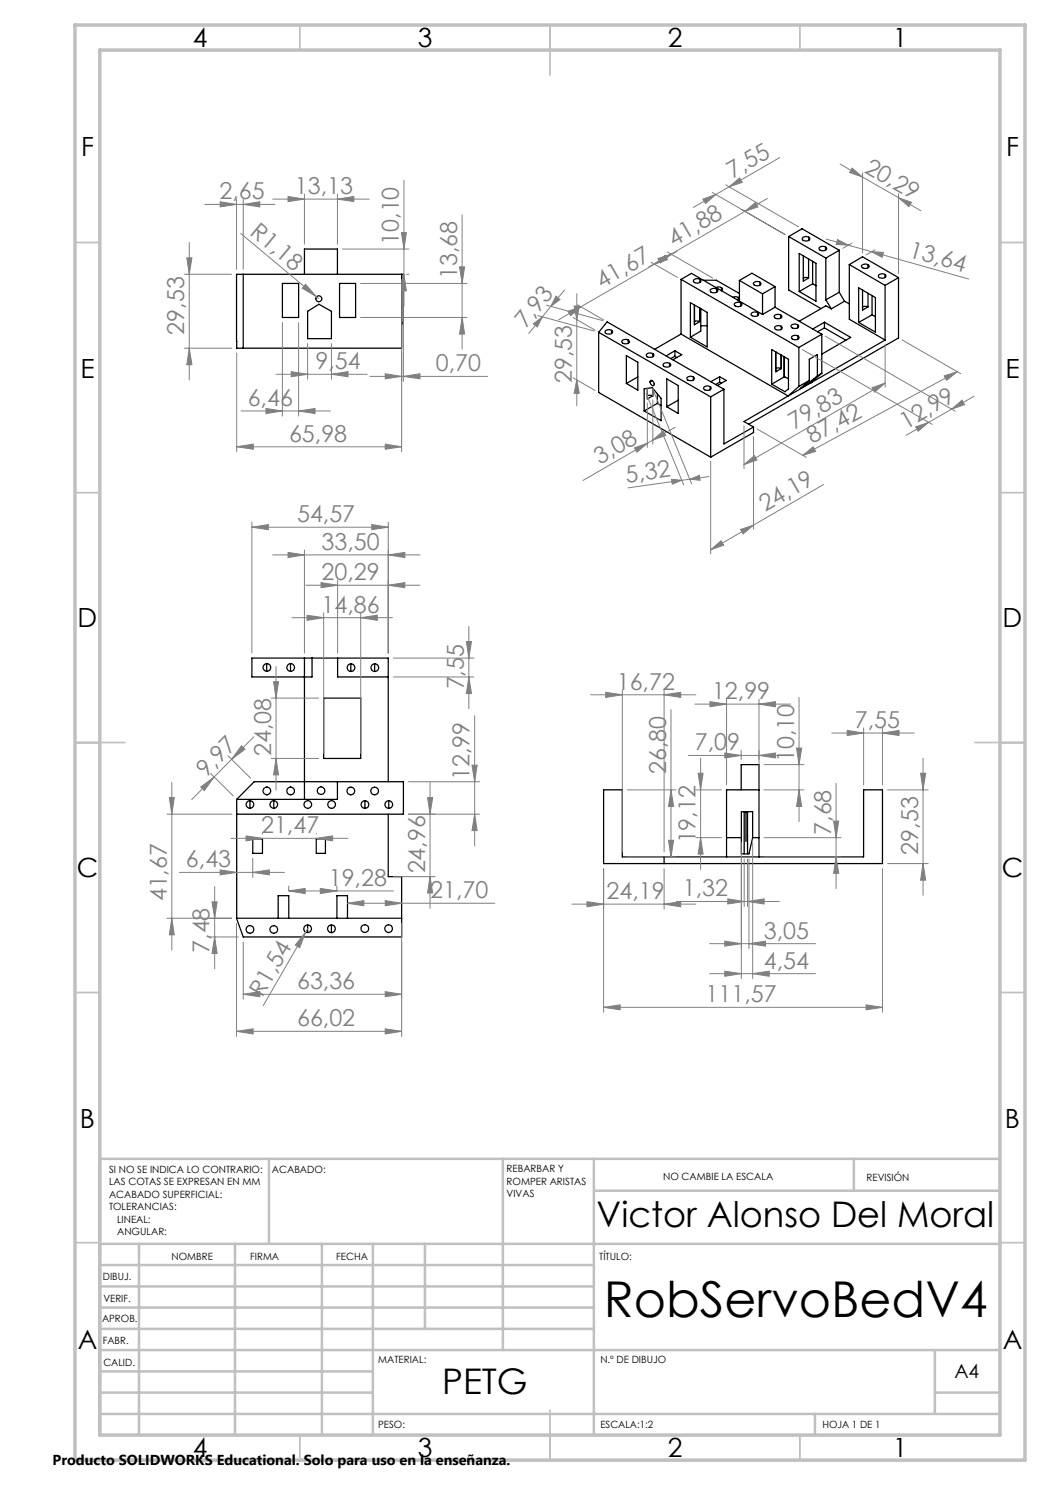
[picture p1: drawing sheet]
<svg xmlns="http://www.w3.org/2000/svg" width="210mm" height="297mm" viewBox="0 0 210 297" stroke-linecap="round" stroke-linejoin="round" font-family="sans-serif">
<g fill="none" stroke="#000" stroke-width=".25">
<path d="M48.6 54.9v14.7M56.5 56.7h3.2v6.8h-3.2zM60.9 54.9v-5.1h6.6v5.1M67.9 56.7h3.2v6.8h-3.2zM80.3 54.9v14.7h-33v-14.7h33.4v9.5l-.4 .5M136.2 55.9v10.9M136.2 55.9l23.6 13.6M136.2 55.9l2.1-1.2 14.2 8.2M138.8 55.9a.93 .93 0 0 1 1.4 .3 .87 .87 0 0 1-1.5 0zM140 55.9v.6M140.7 56.1h2.6l4.6 2.6M142.1 57.9a.87 .87 0 0 1 1.4 .3 .95 .95 0 0 1-1.5-.1z"/>
<path d="M143.2 57.5l.3-.1 .8 .1M143.3 57.8v.7M144.3 57.5l.2 .3-.2 .3zM146.5 59.5l.5-.2 .6 .2M147.6 59.5l.3 .3-.3 .3zM147.9 56.1l2.5-1.5 4.6 2.7M147.9 56.1l4.6 2.7M147.9 56.1v4.1M150.8 56.5a.92 .92 0 0 1 1.4 .3 .86 .86 0 0 1-1.5-.1zM152 56.4v.6M152.5 58.8v4.1M155 57.3v4.2"/>
<path d="M155 57.3l-2.5 1.5M157.7 47.3v10.7l6.5 3.7M157.7 47.3l2.7-1.5 7.5 4.3M157.7 47.3l7.5 4.3M159.8 50.7l3.4 2v7.6l-3.4-2zM160.5 47.6a.89 .89 0 0 1 1.5 .2 .86 .86 0 0 1-1.6-.1zM160.7 51.2v5l1-.6M161.7 55.6l-.7-.1-.3 .1M161.7 51.8v3.8M161.7 47.4v.7M162.5 52.2v4.6M162.5 56.8l.7 .3"/>
<path d="M162.5 56.8l-2.7 1.5M163.8 49.6a.98 .98 0 0 1 1.5 .1 .89 .89 0 0 1-1.5 0zM165.1 49.4v.6M165.2 60l1.1 1.8M165.2 51.6v8.4M167.9 50.1v8.4M167.9 58.5l1 1.8M167.9 50.1l-2.7 1.5M167.9 58.5l-2.7 1.5M169.9 52.9v10.9l7.1 4.2M169.9 52.9l2.6-1.5 7.2 4.1M169.9 52.9l7.1 4.2"/>
<path d="M171.7 57.6l3.4 1.9v6.9l-3.4-1.9zM172.4 53a.96 .96 0 0 1 1.4 .3 .9 .9 0 0 1-1.5-.1zM172.5 58v4l1.1-.6M173.6 52.9v.6M173.6 58.7v2.7M174.4 59.1v3.9M175.7 55.1a.93 .93 0 0 1 1.5 .1 .89 .89 0 0 1-1.5 0zM177 54.9v.6M177 57.1v10.9M179.7 55.5v12.1l-29.9 17.2M179.7 55.5l-2.7 1.6M61.5 62.3l2.3-1.4 2.5 1.4v5.4h-4.8z"/>
<path d="M119.7 66.5v12l22.4 12.9M119.7 66.5l22.4 12.9M119.7 66.5l1.7-2.1 23.4 13.5M121.1 66.1a.9 .9 0 0 1 1.4 .3 .89 .89 0 0 1-1.5 0zM122.3 66.1v.6M124.5 68.1a.86 .86 0 0 1 1.4 .4 .98 .98 0 0 1-1.5-.2zM125.3 71.1l2.3 1.4v5.5l-2.3-1.3zM125.7 68v.6M127.6 75.4l-2.3 1.3M128.8 77.7l1.7-.2 1.7 2.2v4.4l-3.4-1.9zM129.4 70.8a.9 .9 0 0 1 1.4 .3 .89 .89 0 0 1-1.5-.1zM129.5 79.2l.3-.1 .8 .1-1.1 .6"/>
<path d="M130.1 76.1a.64 .64 0 0 1 .6 .4 .64 .64 0 0 1-.1 .6 .72 .72 0 0 1-.5-1zM130.4 76.1l-.4 .3M130.6 70.7v.7M131.5 78.8v1.9M132.7 72.7a.87 .87 0 0 1 1.4 .4 .95 .95 0 0 1-1.5-.1zM133.3 75.8l2.3 1.3v5.6l-2.3-1.4zM133.9 72.7v.6M135 71.3l.4 .2M135 71.3l-.8 .4M135 70.2l-1.8 1M135 70.2l1.3 .7-1.7 1.1M135 70.2v1.1"/>
<path d="M136.2 66.8l21.4 12.4M136.2 66.8l-5.2 3M137.4 75.6a.95 .95 0 0 1 1.5 .1 .87 .87 0 0 1-1.5 0zM138.1 60.5l3.3 2v6.9l-3.3-2zM138.7 75.4v.6M138.9 64.3l.3-.1 .8 .1M138.9 61v3.9l1.1-.6M140 61.6v2.7M140.2 65.2h1.2M140.2 61.7v4.5l-2.1 1.2M140.8 77.4a.9 .9 0 0 1 1.4 .3 .89 .89 0 0 1-1.5-.1zM142 77.3v.7"/>
<path d="M142.1 79.4v12M143.9 76.4l.4 .3M143.9 76.4l-.7 .5M143.9 75.3l-1.7 1M143.9 75.3l1.3 .8-1.7 1M143.9 75.3v1.1M144.8 77.9l-2.7 1.5M144.8 77.9v10.9l5.9-3.4M146.9 60.7a.96 .96 0 0 1 1.5 .2 .84 .84 0 0 1-.8 .4 .84 .84 0 0 1-.7-.5zM148.2 60.6v.6M150.3 62.6a.92 .92 0 0 1 1.4 .3 .87 .87 0 0 1-1.5-.1zM151.5 62.5v.6"/>
<path d="M154.3 69.9l3.4 2v5.9l-.7 .5-2.7-1.5zM154.9 63.1a.87 .87 0 0 1 1.5 .3 .95 .95 0 0 1-1.6-.1zM155 65.3a.94 .94 0 0 1 1.5 .3 .92 .92 0 0 1-1.6-.1zM155 61.5l9.4 5.3M155 61.5l-2.5 1.4M155.2 74.3h.1M155.2 73.7l.3-.1 .7 .1M155.2 70.4v3.9M156.1 63v.6M156.2 65.3v.6M156.2 71v2.7l-1 .6M156.8 75.4h.1"/>
<path d="M156.8 71.4v4M156.8 75.4l.9 .3M156.8 75.4l-2.5 1.4M157.6 79.2l-8.8 5.1 1.9 1.1M158.3 65a.94 .94 0 0 1 1.4 .3 .92 .92 0 0 1-1.5-.1zM158.4 67.3a.9 .9 0 0 1 1.4 .3 .89 .89 0 0 1-1.5-.1zM159.5 64.9v.7M159.6 67.2v.6M159.8 69.5v7.8M159.8 77.3l-2.2 1.9M160.8 77l.3 .1M161.9 76.1l-2.1 1.2"/>
<path d="M161.9 76.1l-1.8 1.6 1-.6M163.5 75.2v-4.3l-1.6 1v4.2M163.5 75.2l-2.4 1.9M164.4 74.6l-.9 .6M164.4 66.8v7.8M164.4 66.8l-4.6 2.7M164.4 74.6l-2.2 1.9M164.9 65.6l4.3 2.4M164.9 65.6l-1.4 .8M164.9 64.4l-2.3 1.4M164.9 64.4l5.2 3.1-5.7 3.3M164.9 64.4v1.2"/>
<path d="M166.3 61.8l-1.1-.6-5.4 3M168.9 60.3l-2.6 1.5M168.9 60.3l1 .5M173.6 61.4l-.8-.1-.3 .1M174.4 63l.7 .4M174.4 63l-2.7 1.5M177 68l-19.4 11.2M131.5 80.7l.7 .4M131.5 80.7l-2.7 1.5M135.6 80l-2.3 1.3M150.7 85.4v1.1l-8.6 4.9M53.3 132.7v1.6"/>
<path d="M58.1 132.7v1.6M60.9 131.6v28.3M62.4 131.6v3.8h-12v-3.8h27.2v24.7M64.7 139.6h7.4v12.1h-7.4zM67.5 131.6v3.8h10.1M70.2 132.7v1.6M74.9 132.7v1.6M75 132.7a.78 .78 0 0 0-.8 .8 .78 .78 0 0 0 .8 .8M75 132.7a.78 .78 0 0 1 .7 .8 .78 .78 0 0 1-.7 .8M47.3 159.9v23.8M47.3 159.9l3.5-3.6h29.9v6.5h-33.4M67.5 156.3v3.6h-20.2"/>
<path d="M120.7 158h3.8v13.4h48.2v-13.4h3.8v14.7h-55.8zM148.2 158v-5.1h3.6v18.5M151.8 158h-6.5v13.4M50 160.1a.78 .78 0 0 0-.8 .8 .78 .78 0 0 0 .8 .8M50 160.1a.78 .78 0 0 1 .8 .8 .78 .78 0 0 1-.8 .8M50 160.1v1.6M50.6 167.8h1.9v2.9h-1.9zM54.8 160.1a.78 .78 0 0 0-.8 .8 .78 .78 0 0 0 .8 .8M54.8 160.1a.78 .78 0 0 1 .7 .8 .78 .78 0 0 1-.7 .8M54.8 160.1v1.6M63.3 167.8h1.8v2.9h-1.8zM73 160.1a.78 .78 0 0 0-.8 .8 .78 .78 0 0 0 .8 .8"/>
<path d="M73 160.1a.78 .78 0 0 1 .8 .8 .78 .78 0 0 1-.8 .8M73 160.1v1.6M77.6 162.8v12.5h2.7v12.1h-31.7l-1.3-3.7h33M77.8 160.2a.76 .76 0 0 0-.8 .7 .76 .76 0 0 0 .8 .8M77.8 160.2a.76 .76 0 0 1 .7 .7 .76 .76 0 0 1-.7 .8M77.8 160.2v1.5M132.8 171.4v1.3M145.3 167.5h3M148.3 162.3h2.2v5.2l-.7 3.3h-1.5zM148.8 162.3v8.5M149.2 162.3v6M149.5 162.3v8.5"/>
<path d="M150.5 167.5h1.3M55.6 183.7v-4.6h2.1v4.6M61.5 185a.76 .76 0 0 0-.8 .8 .76 .76 0 0 0 .8 .7M61.5 185a.76 .76 0 0 1 .8 .8 .76 .76 0 0 1-.8 .7M61.5 185v1.5M66.3 185a.76 .76 0 0 0-.8 .8 .76 .76 0 0 0 .8 .7M66.3 185a.76 .76 0 0 1 .8 .8 .76 .76 0 0 1-.8 .7M66.3 185v1.5M67.4 183.7v-4.6h2.1v4.6"/>
<circle cx="63.8" cy="59.8" r=".59"/>
<circle cx="53.4" cy="133.5" r=".76"/>
<circle cx="58.1" cy="133.5" r=".76"/>
<circle cx="70.2" cy="133.5" r=".76"/>
<circle cx="53.4" cy="158.2" r=".76"/>
<circle cx="58.1" cy="158.2" r=".77"/>
<circle cx="64.2" cy="158.1" r=".76"/>
<circle cx="70.2" cy="158.2" r=".76"/>
<circle cx="74.9" cy="158.2" r=".76"/>
<circle cx="61.6" cy="160.9" r=".76"/>
<circle cx="66.3" cy="160.9" r=".76"/>
<circle cx="50" cy="185.9" r=".76"/>
<circle cx="54.8" cy="185.9" r=".76"/>
<circle cx="73" cy="185.7" r=".77"/>
<circle cx="77.7" cy="185.7" r=".76"/>
</g>
<path d="M129.5 79.8h.1M129.5 77.6v2.2M130.6 79.2h.1M130.6 77.7v1.5" fill="none" stroke="#0080c0" stroke-width=".2"/>
<g fill="none" stroke="#808080" stroke-width=".2">
<path d="M47.3 39.9v14M48.6 39.9v14M54.5 39.8h19.3M57.6 39.3l3.3 .5-3.3 .5zM60.9 38.8v10M67.5 39.8l3.3-.5v1zM67.5 38.8v10M80.8 36.1v25.1M140.6 39.8l2.6-.9-2.1 1.8zM142.5 38.5l14.5 8.4M143.2 38.9l-4.5 2.6M145.1 37l14.6 8.4"/>
<path d="M145.8 37.4l2.1-1.8 .5 .9zM145.8 37.4l-2.6 1.5M153.5 39.7l-4.5 2.6M155.9 31.5l-10.1 5.9M168 32.8l4.5 2.6M170.4 33.6l2.1 1.8-2.6-.9zM172.5 34.6v15.9M172.5 35.4l7.2 4.1M179.7 39.5l2.6 1-.5 .8zM179.7 38.7v16M179.7 39.5l4.5 2.7M36.9 54.9h9.4"/>
<path d="M37.4 51.6h1l-.5 3.3zM37.9 48.5v27.5M41 40.9h14M44 40.4l3.3 .5-3.3 .5zM48.2 46.7l15.1 12.7M48.6 40.9l3.4-.5v1zM61.1 56.9l2.2 2.5-2.8-1.8zM63.3 59.4l.4 .4M68.5 49.8h13.3M72.1 56.7h21.3M80.3 46.5h1l-.5 3.3zM80.3 55.9v34.4"/>
<path d="M80.7 55.9v20.4M80.8 54.9l.5 3.3h-1zM81.3 54.9h.5M91.9 53.4h1l-.5 3.3zM92.4 43v26.8M111.2 59.2l.8 .7-1.8 1.4zM112.9 58l-2.7 3.3M115.4 58.7v22.5M130.2 52.5l5.3 3M130.9 52.8l2.1-1.7 .5 .8zM130.9 52.8l-14.7 8.5M131.6 51.7l2.6-.9-2.1 1.8z"/>
<path d="M133.5 50.4l9.1 5.2M134.2 50.8l-4.5 2.6M135.4 50.3l-4.5 2.5M149 42.3l2.1-1.8 .5 .9zM149 42.3l-14.8 8.5M165.3 47.8l4.4 1.2M167.5 47.9l2.2 1.1-2.4-.1zM169.7 49l4.6 1.3M170.4 48.6l-1.8 1.1M174.3 50.3l2.4 .2-.3 1zM174.3 50.3l19.4 5.5M175 49.9l-1.8 1.1"/>
<path d="M36.9 69.6h9.5M37.9 69.6l.5 3.4h-1zM47.3 70.6v19.7M55.2 74.9h18.2M56.5 64.5v18.7M58.2 74.3l3.3 .6-3.3 .4zM59.7 64.5v18.7M61.5 68.7v7.1M66.3 74.9l3.3-.6v1zM66.3 68.7v7.1M72.1 63.5h21.3M74 75.3h23.5"/>
<path d="M77 74.8l3.3 .5-3.3 .5zM80.7 75.3l3.3-.5v1zM92.4 63.5l.5 3.3h-1zM106.7 64.8l1.8-1.4-1 2zM107.6 63.1l11.3 3.1M108.5 63.4l-2.7 3.3M109.3 61l11.2 3.1M110.2 61.3l-1.7 2.1M113.6 62.3l2.6-1-2.1 1.8zM114.6 63.5l4.4 2.5M114.6 75.6l4.4 2.5M114.8 61.2h1.1l-.5 2.7z"/>
<path d="M115.4 76l.5 2.7h-1.1zM115.5 61l5.2 3M116.2 61.3l-4.5 2.7M129.2 78.7l7.5 18.3M130.6 80v8.8M130.8 78.4l7.5 18.4M160.5 69.9l25.9 15M165.1 67.2l25.9 15M174.4 77.5l2.6-.9-2.1 1.8zM177 68.8v8.6M177 76.6l-28.2 16.3M180.4 68l11.8 6.8"/>
<path d="M188.8 75.2l2.6-.8-2.1 1.7zM191.4 74.4l-30.9 16.7M194.8 79.2l-4.5 2.6M47.3 89.4l3.4-.6v1zM47.3 89.4h33M48.2 82.2h17.9M53.2 81.7l3.3 .5-3.3 .5zM59.7 82.2l3.3-.5v1zM77 88.8l3.3 .6-3.3 .4zM126.9 89.6l2.6-1-2.1 1.8zM129.5 80.6v8.9M130.6 88l2-1.8 .5 .9z"/>
<path d="M130.6 88l-14 8.1M134.3 95.8l2 .3-1.9 .7zM135 85.4l-4.4 2.6M136.3 96.1l-10.7 1.5M138 95.8l1.9-.7 .1 1zM138 95.8l-1.7 .3M141.8 95.3l-3.8 .5M142.1 92.2v18.6M148.8 92.9l2.1-1.8 .5 .9zM148.8 85.1v8.6M150.7 87.3v18.5M151.4 85.8l9.9 5.7"/>
<path d="M160.5 91.1l2.1-1.7 .5 .9zM164.7 96.9l-14 8.1M183.1 85.4l2.6-.9-2.1 1.8zM190.3 81.8l2.1-1.8 .5 .9zM190.3 81.8l-9.1 5.3M50.4 105.4l3.3-.5v1zM50.4 104.4v26.2M50.4 105.4h27.2M54.5 111h29.5M57.6 110.5l3.3 .5-3.3 .5zM60.9 110v20.6M61.2 117h22.8"/>
<path d="M64.2 116.5l3.3 .5-3.3 .5zM67.5 116.1v14.5M74.4 104.9l3.2 .5-3.2 .5zM77.6 117l3.4-.5v1zM77.6 111l3.4-.5v1zM77.6 104.4v26.2M142.1 110l2.1-1.8 .5 .8zM148.1 105.9l2.6-.9-2.1 1.8zM150.7 105l-8.6 5M54.2 139.6h9.5M54.7 136.3h1l-.5 3.3zM55.2 133.3v24.7"/>
<path d="M58.4 123.5h20.1M61.4 123l3.3 .5-3.3 .6zM64.7 122.6v28.1M72.1 123.5l3.4-.5v1.1zM72.1 122.6v28.1M78.7 135.4h16.1M78.7 131.6h16.1M93.3 128.3h1l-.5 3.3zM93.8 135.4l.5 3.3h-1zM93.8 125.3v16.4M118.1 139h21.1M121.1 138.5l3.4 .5-3.4 .5z"/>
<path d="M124.5 138v32.4M132.8 139l3.3-.5v1zM132.8 138v32.4M145.3 139.8v17.2M151.8 139.8v17.2M159.8 139.5v24.8M33.9 159.5h1l-.5 3.3zM34.4 156.5v33.5M40.1 157.4l2.7-2-1.9 2.7zM42.1 154.7l4.5 4.5M45.6 151.2l4.5 4.4M46.3 151.9l-8 8"/>
<path d="M48.3 149.2l.7 .7-2.7 2zM50.8 147.4l-4.5 4.5M54.2 151.7h9.5M55.2 151.7l.5 3.3h-1zM81.7 156.3h14.2M85.5 159.5h1l-.5 3.3zM86 156.5v25.2M94.4 153h1l-.5 3.3zM94.9 143.2v26M125.4 158h9.8M134.2 158l.5 3.3h-1zM134.2 142v29.4"/>
<path d="M137.7 151.1h20.5M139 140.8h19.2M139.1 158h5.2M139.6 154.7h1l-.5 3.3zM140.1 151.6v22.3M142 140.3l3.3 .5-3.3 .6zM145 150.6l3.2 .5-3.2 .5zM148.2 150.1v1.8M151.8 151.1l3.3-.5v1zM151.8 140.8l3.3-.5v1.1zM152.8 152.9h8M152.8 158h8"/>
<path d="M159.3 149.6h1l-.5 3.3zM159.8 158l.5 3.3h-1zM166.4 146.6h16.4M167.2 156.7v21M169.4 146.1l3.3 .5-3.3 .5zM172.7 145.6v11.4M176.5 146.6l3.3-.5v1zM176.5 145.6v11.4M177.5 158h8.1M184.1 154.7h1l-.5 3.3zM184.6 151.6v27.5M33.4 162.8h13"/>
<path d="M35.9 174.5h21M42.9 177.3v16.4M44 174l3.3 .5-3.3 .5zM46.1 167.7h23.5M49.2 167.2l3.3 .5-3.3 .5zM50.6 174.5l3.3-.5v1zM50.6 171.7v3.8M52.5 166.7v.1M57.7 178.2l3.3-.5v1zM57.7 177.2v.9M57.7 178.2h21M63.3 167.7l3.2-.5v1z"/>
<path d="M63.3 166.7v.1M64.1 177.7l3.3 .5-3.3 .5zM67.4 177.2v.9M78.7 175.3h8.3M81.7 162.8h14.2M86 175.3l.5 3.3h-1zM94.9 162.8l.5 3.3h-1zM120.7 173.7v28.8M125.4 171.4h9.8M132.8 173.7v8.1M133.7 168.1h1l-.5 3.3zM139.1 167.5h5.2"/>
<path d="M140.1 167.5l.5 3.3h-1zM145.6 179.8l3.2 .5-3.2 .5zM148.3 168.5v27.2M148.8 171.8v9.5M149.5 171.8v9.5M149.8 171.8v17.9M150.5 168.5v27.2M152.8 171.4h15.4M152.8 167.5h15.4M166.7 164.2h1l-.5 3.3zM167.2 171.4l.5 3.3h-1zM176.5 173.7v28.8"/>
<path d="M177.5 172.7h8.1M184.6 172.7l.5 3.3h-1zM33.4 183.7h12.9M34.4 183.7l.5 3.3h-1zM41.9 187.4h5.8M42.4 180.4h1l-.5 3.3zM42.9 187.4l.5 3.3h-1zM47.3 184.7v22.6M48.6 198.9l3.4-.6v1.1zM48.6 188.4v11.4M48.6 198.9h31.7M61.1 186.4l-1.2 3.1-.8-.5z"/>
<path d="M61.1 186.4l-8.5 14.8M61.5 185.8l-.4 .6M69.5 180.7l3.3-.6v1zM69.5 180.7h29.5M77 198.3l3.3 .6-3.3 .5zM77 180.1l3.3 .6-3.3 .4zM80.3 184.7v22.6M114.4 180.8h24.8M117.4 180.3l3.3 .5-3.3 .6zM132.8 180.8l3.3-.5v1.1zM135.3 180.3h20.6M141.9 194.7h21.2"/>
<path d="M141.9 188.7h21.2M145 194.2l3.3 .5-3.3 .6zM145 188.2l3.3 .5-3.3 .5zM149.5 180.3l3.3-.5v1zM149.8 188.7l3.3-.5v1zM150.5 194.7l3.3-.5v1.1zM47.3 206.3l3.3-.5v1zM47.3 206.3h33M77 205.8l3.3 .5-3.3 .5zM120.7 201.5l3.3-.5v1zM120.7 201.5h55.8M173.2 201l3.3 .5-3.3 .5z"/>
</g>
<g fill="none" stroke="#c0c0c0" stroke-width=".35">
<path d="M60 5v5M110 5v10M160 5v5M15 48.5h5M200 48.5h5M15 98.5h5M200 98.5h5M15 148.5h10M195 148.5h10M15 198.5h5M200 198.5h5M15 248.5h5"/>
<path d="M200 248.5h5M60 287v5M110 282v10M160 287v5"/>
</g>
<g fill="none" stroke="#c0c0c0" stroke-width=".5">
<path d="M53.8 231.8v17M100.6 231.8v38.2M118.8 231.8v55.2M118.8 238.2h81.2M170.8 231.8v6.4M200 231.8h-180v55.2M20 248.8h180M20 257.3h98.8M20 253h98.8M27.8 248.8v38.2M47 248.8v38.2M64.4 248.8v38.2"/>
<path d="M74.6 248.8v38.2M85 248.8v17M20 265.8h98.8M20 261.5h98.8M20 278.5h54.6M20 274.3h54.6M20 270h180M187 278.5h13M187 270v12.8M20 282.8h180M163 282.8v4.2"/>
</g>
<path d="M15 5h190v287h-190zM20 10h180v277h-180z" fill="none" stroke="#c0c0c0" stroke-width=".7"/>
<g fill="#808080">
<path d="M61.1 56.9l2.2 2.5-2.8-1.8z"/>
<path d="M61.1 186.4l-1.2 3.1-.8-.5z"/>
<path d="M48.6 40.9l3.4-.5v1zM44 40.4l3.3 .5-3.3 .5zM50.6 174.5l3.3-.5v1zM44 174l3.3 .5-3.3 .5zM132.8 139l3.3-.5v1zM121.1 138.5l3.4 .5-3.4 .5z"/>
<path d="M57.6 39.3l3.3 .5-3.3 .5zM67.5 39.8l3.3-.5v1zM47.3 89.4l3.4-.6v1zM77 88.8l3.3 .6-3.3 .4zM77 74.8l3.3 .5-3.3 .5zM80.7 75.3l3.3-.5v1zM53.2 81.7l3.3 .5-3.3 .5zM59.7 82.2l3.3-.5v1zM58.2 74.3l3.3 .6-3.3 .4zM66.3 74.9l3.3-.6v1zM48.6 198.9l3.4-.6v1.1zM77 198.3l3.3 .6-3.3 .5zM69.5 180.7l3.3-.6v1zM77 180.1l3.3 .6-3.3 .4zM57.7 178.2l3.3-.5v1zM64.1 177.7l3.3 .5-3.3 .5zM49.2 167.2l3.3 .5-3.3 .5zM63.3 167.7l3.2-.5v1zM145.6 179.8l3.2 .5-3.2 .5zM149.5 180.3l3.3-.5v1zM145 194.2l3.3 .5-3.3 .6zM150.5 194.7l3.3-.5v1.1zM145 150.6l3.2 .5-3.2 .5zM151.8 151.1l3.3-.5v1zM117.4 180.3l3.3 .5-3.3 .6zM132.8 180.8l3.3-.5v1.1zM120.7 201.5l3.3-.5v1zM173.2 201l3.3 .5-3.3 .5zM169.4 146.1l3.3 .5-3.3 .5zM176.5 146.6l3.3-.5v1z"/>
<path d="M47.3 206.3l3.3-.5v1zM77 205.8l3.3 .5-3.3 .5z"/>
<path d="M145 188.2l3.3 .5-3.3 .5zM149.8 188.7l3.3-.5v1z"/>
<path d="M138 95.8l1.9-.7 .1 1zM134.3 95.8l2 .3-1.9 .7z"/>
<path d="M188.8 75.2l2.6-.8-2.1 1.7zM160.5 91.1l2.1-1.7 .5 .9z"/>
<path d="M142.1 110l2.1-1.8 .5 .8zM148.1 105.9l2.6-.9-2.1 1.8z"/>
<path d="M131.6 51.7l2.6-.9-2.1 1.8zM149 42.3l2.1-1.8 .5 .9zM140.6 39.8l2.6-.9-2.1 1.8zM145.8 37.4l2.1-1.8 .5 .9z"/>
<path d="M130.6 88l2-1.8 .5 .9zM126.9 89.6l2.6-1-2.1 1.8z"/>
<path d="M130.9 52.8l2.1-1.7 .5 .8zM113.6 62.3l2.6-1-2.1 1.8zM190.3 81.8l2.1-1.8 .5 .9zM183.1 85.4l2.6-.9-2.1 1.8z"/>
<path d="M174.4 77.5l2.6-.9-2.1 1.8zM148.8 92.9l2.1-1.8 .5 .9z"/>
<path d="M40.1 157.4l2.7-2-1.9 2.7zM48.3 149.2l.7 .7-2.7 2z"/>
<path d="M106.7 64.8l1.8-1.4-1 2zM111.2 59.2l.8 .7-1.8 1.4z"/>
<path d="M159.3 149.6h1l-.5 3.3zM159.8 158l.5 3.3h-1z"/>
<path d="M184.1 154.7h1l-.5 3.3zM184.6 172.7l.5 3.3h-1z"/>
<path d="M86 175.3l.5 3.3h-1zM85.5 159.5h1l-.5 3.3zM93.8 135.4l.5 3.3h-1zM93.3 128.3h1l-.5 3.3zM133.7 168.1h1l-.5 3.3zM134.2 158l.5 3.3h-1z"/>
<path d="M80.3 46.5h1l-.5 3.3zM80.8 54.9l.5 3.3h-1zM37.4 51.6h1l-.5 3.3zM37.9 69.6l.5 3.4h-1zM91.9 53.4h1l-.5 3.3zM92.4 63.5l.5 3.3h-1zM114.8 61.2h1.1l-.5 2.7zM115.4 76l.5 2.7h-1.1zM42.4 180.4h1l-.5 3.3zM42.9 187.4l.5 3.3h-1zM33.9 159.5h1l-.5 3.3zM34.4 183.7l.5 3.3h-1zM94.4 153h1l-.5 3.3zM94.9 162.8l.5 3.3h-1zM54.7 136.3h1l-.5 3.3zM55.2 151.7l.5 3.3h-1zM139.6 154.7h1l-.5 3.3zM140.1 167.5l.5 3.3h-1z"/>
<path d="M166.7 164.2h1l-.5 3.3zM167.2 171.4l.5 3.3h-1z"/>
<path d="M170.4 33.6l2.1 1.8-2.6-.9zM179.7 39.5l2.6 1-.5 .8z"/>
<path d="M167.5 47.9l2.2 1.1-2.4-.1zM174.3 50.3l2.4 .2-.3 1z"/>
<path d="M61.4 123l3.3 .5-3.3 .6zM72.1 123.5l3.4-.5v1.1z"/>
<path d="M64.2 116.5l3.3 .5-3.3 .5zM77.6 117l3.4-.5v1z"/>
<path d="M50.4 105.4l3.3-.5v1zM74.4 104.9l3.2 .5-3.2 .5z"/>
<path d="M57.6 110.5l3.3 .5-3.3 .5zM77.6 111l3.4-.5v1zM142 140.3l3.3 .5-3.3 .6zM151.8 140.8l3.3-.5v1.1z"/>
</g>
<text font-size="9.9" x="120.8" y="263.4">RobServoBedV4</text>
<g font-size="7.1">
<text x="119.3" y="245.3">Victor Alonso Del Moral</text>
<text x="88.4" y="278.8">PETG</text>
</g>
<g font-size="5.3">
<text x="38.5" y="9.5">4</text>
<text x="83.5" y="9.5">3</text>
<text x="133.5" y="9.5">2</text>
<text x="178.5" y="9.5">1</text>
<text x="16.2" y="31.2">F</text>
<text x="201.2" y="31.2">F</text>
<text x="16.1" y="75.5">E</text>
<text x="201.1" y="75.5">E</text>
<text x="15.5" y="125.5">D</text>
<text x="200.5" y="125.5">D</text>
<text x="15.4" y="175.5">C</text>
<text x="200.4" y="175.5">C</text>
<text x="16" y="225.5">B</text>
<text x="201" y="225.5">B</text>
<text x="15.5" y="269.7">A</text>
<text x="200.5" y="269.7">A</text>
<text x="38.5" y="291.5">4</text>
<text x="83.5" y="291.5">3</text>
<text x="133.5" y="291.5">2</text>
<text x="178.5" y="291.5">1</text>
</g>
<g font-size="4.7" fill="#808080">
<text x="146.5" y="35.8" transform="rotate(-30 146.5 35.8)">7,55</text>
<text x="172.7" y="34.3" transform="rotate(30 172.7 34.3)">20,29</text>
<text x="43.9" y="39.8">2,65</text>
<text x="59" y="38.8">13,13</text>
<text x="49.8" y="46.8" transform="rotate(40 49.8 46.8)">R1,18</text>
<text x="79.8" y="49" transform="rotate(-90 79.8 49)">10,10</text>
<text x="134.7" y="49.3" transform="rotate(-30 134.7 49.3)">41,88</text>
<text x="181.6" y="51.3" transform="rotate(16 181.6 51.3)">13,64</text>
<text x="91.4" y="55.9" transform="rotate(-90 91.4 55.9)">13,68</text>
<text x="120.4" y="57.8" transform="rotate(-30 120.4 57.8)">41,67</text>
<text x="105.2" y="65.8" transform="rotate(-50 105.2 65.8)">7,93</text>
<text x="36.9" y="66.9" transform="rotate(-90 36.9 66.9)">29,53</text>
<text x="63.1" y="73.8">9,54</text>
<text x="87.2" y="74.2">0,70</text>
<text x="114.3" y="76.7" transform="rotate(-90 114.3 76.7)">29,53</text>
<text x="49.5" y="81.2">6,46</text>
<text x="57.8" y="88.3">65,98</text>
<text x="158.8" y="85.9" transform="rotate(-30 158.8 85.9)">79,83</text>
<text x="162.4" y="88.9" transform="rotate(-28 162.4 88.9)">87,42</text>
<text x="181.2" y="85.9" transform="rotate(-30 181.2 85.9)">12,99</text>
<text x="120" y="92.9" transform="rotate(-30 120 92.9)">3,08</text>
<text x="125.3" y="96.6" transform="rotate(-8 125.3 96.6)">5,32</text>
<text x="59.4" y="104.4">54,57</text>
<text x="153" y="102.5" transform="rotate(-30 153 102.5)">24,19</text>
<text x="64.3" y="110">33,50</text>
<text x="64.3" y="116">20,29</text>
<text x="64.3" y="122.5">14,86</text>
<text x="92.8" y="137.9" transform="rotate(-90 92.8 137.9)">7,55</text>
<text x="123.4" y="137.9">16,72</text>
<text x="142.4" y="139.8">12,99</text>
<text x="171" y="145.6">7,55</text>
<text x="41.2" y="155.6" transform="rotate(-45 41.2 155.6)">9,97</text>
<text x="54.2" y="151.2" transform="rotate(-90 54.2 151.2)">24,08</text>
<text x="133.2" y="154.9" transform="rotate(-90 133.2 154.9)">26,80</text>
<text x="139" y="150.1">7,09</text>
<text x="158.8" y="152.4" transform="rotate(-90 158.8 152.4)">10,10</text>
<text x="93.9" y="156.1" transform="rotate(-90 93.9 156.1)">12,99</text>
<text x="52.2" y="166.6">21,47</text>
<text x="166.2" y="167" transform="rotate(-90 166.2 167)">7,68</text>
<text x="37.2" y="173.4">6,43</text>
<text x="139.1" y="168.7" transform="rotate(-90 139.1 168.7)">19,12</text>
<text x="183.6" y="170.9" transform="rotate(-90 183.6 170.9)">29,53</text>
<text x="65.8" y="177.2">19,28</text>
<text x="85" y="174.7" transform="rotate(-90 85 174.7)">24,96</text>
<text x="86.1" y="179.6">21,70</text>
<text x="121.3" y="179.8">24,19</text>
<text x="136.6" y="179.3">1,32</text>
<text x="33.4" y="180.3" transform="rotate(-90 33.4 180.3)">41,67</text>
<text x="41.9" y="190.6" transform="rotate(-90 41.9 190.6)">7,48</text>
<text x="152.8" y="187.7">3,05</text>
<text x="59.4" y="197.8">63,36</text>
<text x="152.8" y="193.7">4,54</text>
<text x="52.5" y="199.6" transform="rotate(-60 52.5 199.6)">R1,54</text>
<text x="141.1" y="200.4">111,57</text>
<text x="59.4" y="205.2">66,02</text>
</g>
<text font-size="3.9" x="190.9" y="275.5">A4</text>
<text font-size="2.9" x="10.5" y="292.9">Producto SOLIDWORKS Educational. Solo para uso en la enseñanza.</text>
<g font-size="2">
<text x="21.8" y="234.6">SI NO SE INDICA LO CONTRARIO:</text>
<text x="21.8" y="237.1">LAS COTAS SE EXPRESAN EN MM</text>
<text x="21.8" y="239.6">ACABADO SUPERFICIAL:</text>
<text x="54.4" y="234.6">ACABADO:</text>
<text x="101.3" y="234.5">REBARBAR Y</text>
<text x="101.3" y="237">ROMPER ARISTAS</text>
<text x="101.3" y="239.5">VIVAS</text>
<text x="132.6" y="236">NO CAMBIE LA ESCALA</text>
<text x="173.3" y="236.2">REVISIÓN</text>
<text x="21.8" y="242.1">TOLERANCIAS:</text>
<text x="23.4" y="244.6">LINEAL:</text>
<text x="23.4" y="247.1">ANGULAR:</text>
<text x="34.3" y="252">NOMBRE</text>
<text x="50" y="251.9">FIRMA</text>
<text x="67.2" y="251.9">FECHA</text>
<text x="119.9" y="251.9">TÍTULO:</text>
<text x="20.6" y="256.1">DIBUJ.</text>
<text x="20.7" y="260.3">VERIF.</text>
<text x="20.4" y="264.4">APROB.</text>
<text x="20.5" y="268.8">FABR.</text>
<text x="20.7" y="273.1">CALID.</text>
<text x="75.6" y="272.5">MATERIAL:</text>
<text x="120.1" y="272.5">N.º DE DIBUJO</text>
<text x="75.6" y="285.5">PESO:</text>
<text x="120.1" y="285.6">ESCALA:1:2</text>
<text x="164.5" y="285.6">HOJA 1 DE 1</text>
</g>
</svg>
